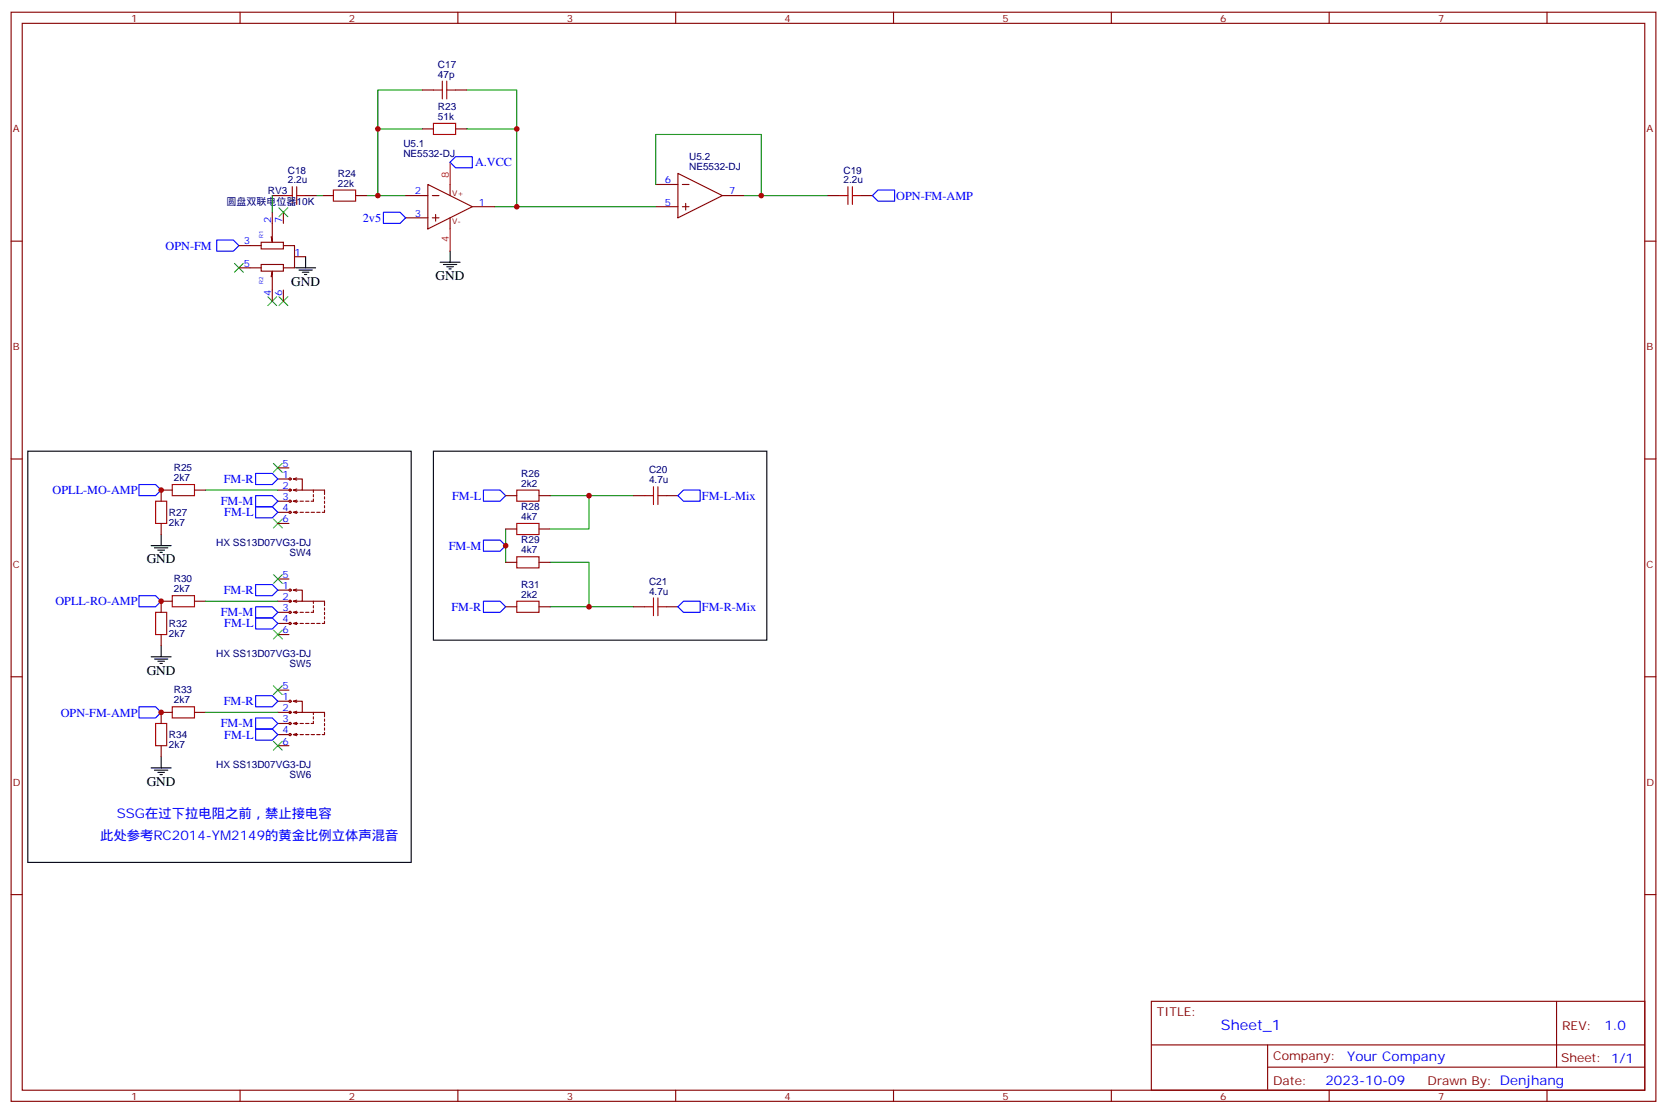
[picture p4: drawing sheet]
<svg xmlns="http://www.w3.org/2000/svg" width="529mm" height="353mm" viewBox="0 0 529 353" stroke-linecap="round" stroke-linejoin="round" font-family="sans-serif">
<g fill="none" stroke="#870000" stroke-width=".35">
<path d="M3.5 3.9h522.1v345.7h-522.1zM7.1 7.4h515v338.7h-515zM76.2 3.9v3.5M145.3 3.9v3.5M214.5 3.9v3.5M283.6 3.9v3.5M352.8 3.9v3.5M421.9 3.9v3.5M491.1 3.9v3.5M134.1 28.6h3.5M144.6 28.6h3.6M134.1 40.9h3.5"/>
<path d="M135.8 58.6l14.1 7-14.1 7.1zM142.9 58.6v3.5M144.6 40.9h3.6M208.1 58.6h7.1M215.2 55l14.1 7.1-14.1 7zM216.6 58.6h2.1M3.5 76.6h3.6M75.8 78h7.1M82.9 76.9h7.1v2.1h-7.1zM86.4 67.4v9.5l-.3-1.8M86.4 62.1h3.6M90 78h3.5v7h-3.5"/>
<path d="M90 67.4v3.5M97 62.1h3.5M102.3 62.1h3.5M112.9 62.1h3.5M128.8 62.1h7M128.8 69.1h7M137.2 62.1h2.1M137.2 69.1h2.1M138.3 68.1v2.1M142.9 69.1v3.6M149.9 65.6h7.1M208.1 65.6h7.1"/>
<path d="M216.6 65.6h2.1M217.7 64.6v2.1M229.3 62.1h7.1M262.8 62.1h3.5M273.4 62.1h3.5M522.1 76.6h3.5M75.8 85h7.1M82.9 84h7.1v2.1h-7.1zM86.1 87.8l.3-1.7v9.5M90 92.1v3.5M93.5 81.5h3.5M3.5 145.7h3.6"/>
<path d="M54.7 155.6h-3.5v3.5M61.7 155.6h3.6M88.2 148.5h3.5M88.2 159.1h3.5M88.2 155.6h4.2M88.2 152h3.5M93.1 152h2.9v3.6h-2.9M93.1 159.1l1.1 .4M93.1 155.6l1.1 .3M93.1 152l1.1 .4M93.1 159.1h1.4M94.2 158.7l-1.1 .4"/>
<path d="M94.2 155.2l-1.1 .4M94.2 151.7l-1.1 .3M95.2 159.1h1.1M96 155.6h7v1.4M97 159.1h1.1M99.5 155.6v.7M99.5 157v.7M99.5 158.4v.7h-.7M103 157.7v.7M103 159.1v.7M160.5 157.3h3.5M171.1 157.3h3.5"/>
<path d="M201.1 157.3h3.5M211.7 157.3h3.5M522.1 145.7h3.5M51.2 166.2v3.5M88.2 162.6h3.5M88.2 166.2h3.5M93.1 162.6h1.4M93.1 162.6l1.1 .4M94.2 162.3l-1.1 .3M95.2 162.6h1.1M97 162.6h1.1M98.8 162.6h1"/>
<path d="M100.5 162.6h1.1M103 160.5v.7M103 161.9v.7h-.7M160.5 167.9h3.5M160.5 178.5h3.5M171.1 167.9h3.5M171.1 178.5h3.5M54.7 190.9h-3.5v3.5M61.7 190.9h3.6M88.2 183.8h3.5M88.2 197.9h3.5M88.2 194.4h3.5"/>
<path d="M88.2 190.9h4.2M88.2 187.3h3.5M93.1 187.3h2.9v3.6h-2.9M93.1 197.9h1.4M93.1 194.4l1.1 .3M93.1 190.9l1.1 .3M93.1 187.3l1.1 .4M93.1 194.4h1.4M93.1 197.9l1.1 .4M94.2 194l-1.1 .4M94.2 190.5l-1.1 .4M94.2 187l-1.1 .3"/>
<path d="M94.2 197.6l-1.1 .3M95.2 197.9h1.1M95.2 194.4h1.1M96 190.9h7v1.4M97 197.9h1.1M97 194.4h1.1M98.8 197.9h1M99.5 190.9v.7M99.5 192.3v.7M99.5 193.7v.7h-.7M100.5 197.9h1.1M103 193v.7"/>
<path d="M103 194.4v.7M103 195.8v.7M103 197.2v.7h-.7M160.5 192.6h3.5M171.1 192.6h3.5M201.1 192.6h3.5M211.7 192.6h3.5M3.5 214.8h3.6M51.2 201.4v3.6M88.2 219.1h3.5M88.2 201.4h3.5M522.1 214.8h3.5"/>
<path d="M51.2 236.7v3.5M54.7 226.1h-3.5v3.6M61.7 226.1h3.6M88.2 233.2h3.5M88.2 229.7h3.5M88.2 226.1h4.2M88.2 222.6h3.5M88.2 236.7h3.5M93.1 222.6h2.9v3.5h-2.9M93.1 233.2h1.4M93.1 229.7l1.1 .3M93.1 226.1l1.1 .4"/>
<path d="M93.1 222.6l1.1 .4M93.1 229.7h1.4M93.1 233.2l1.1 .3M94.2 229.3l-1.1 .4M94.2 225.8l-1.1 .3M94.2 222.2l-1.1 .4M94.2 232.8l-1.1 .4M95.2 233.2h1.1M95.2 229.7h1.1M96 226.1h7v1.4M97 233.2h1.1M97 229.7h1.1"/>
<path d="M98.8 233.2h1M99.5 229v.7h-.7M99.5 226.1v.7M99.5 227.5v.7M100.5 233.2h1.1M103 232.5v.7h-.7M103 228.2v.8M103 229.7v.7M103 231.1v.7M3.5 284h3.6M522.1 284h3.5M365.5 317.9h156.6v28.2h-156.6z"/>
<path d="M494.1 317.9v20.9M365.5 331.7h156.5M402.4 338.8h119.6M402.4 331.7v14.1M76.2 346.1v3.5M145.3 346.1v3.5M214.5 346.1v3.5M283.6 346.1v3.5M352.8 346.1v3.5M421.9 346.1v3.5M491.1 346.1v3.5"/>
<circle cx="92.1" cy="159.1" r=".35"/>
<circle cx="92.1" cy="155.6" r=".35"/>
<circle cx="92.1" cy="152" r=".35"/>
<circle cx="92.1" cy="162.6" r=".35"/>
<circle cx="92.1" cy="194.4" r=".35"/>
<circle cx="92.1" cy="197.9" r=".35"/>
<circle cx="92.1" cy="187.3" r=".35"/>
<circle cx="92.1" cy="190.9" r=".35"/>
<circle cx="92.1" cy="229.7" r=".35"/>
<circle cx="92.1" cy="226.1" r=".35"/>
<circle cx="92.1" cy="222.6" r=".35"/>
<circle cx="92.1" cy="233.2" r=".35"/>
</g>
<g fill="none" stroke="#00f" stroke-width=".35">
<path d="M142.9 51.5l1.7-1.8h5.3v3.6h-5.3zM68.8 76.2h5.3l1.7 1.8-1.7 1.7h-5.3zM121.7 67.4h5.3l1.8 1.7-1.8 1.8h-5.3zM278.7 60.3h5.3v3.6h-5.3l-1.8-1.8zM44.1 153.8h5.3l1.8 1.8-1.8 1.7h-5.3zM81.1 150.3h5.3l1.8 1.7-1.8 1.8h-5.3zM81.1 157.3h5.3l1.8 1.8-1.8 1.8h-5.3zM153.5 155.6h5.2l1.8 1.7-1.8 1.8h-5.2zM215.2 157.3l1.8-1.7h5.2v3.5h-5.2zM81.1 160.9h5.3l1.8 1.7-1.8 1.8h-5.3zM153.5 171.4h5.2l1.8 1.8-1.8 1.8h-5.2zM44.1 189.1h5.3l1.8 1.8-1.8 1.7h-5.3z"/>
<path d="M81.1 185.6h5.3l1.8 1.7-1.8 1.8h-5.3zM81.1 192.6h5.3l1.8 1.8-1.8 1.7h-5.3zM81.1 196.1h5.3l1.8 1.8-1.8 1.8h-5.3zM153.5 190.9h5.2l1.8 1.7-1.8 1.8h-5.2zM215.2 192.6l1.8-1.7h5.2v3.5h-5.2zM44.1 224.4h5.3l1.8 1.7-1.8 1.8h-5.3zM81.1 220.8h5.3l1.8 1.8-1.8 1.8h-5.3zM81.1 227.9h5.3l1.8 1.8-1.8 1.7h-5.3zM81.1 231.4h5.3l1.8 1.8-1.8 1.7h-5.3z"/>
</g>
<g fill="none" stroke="#a10000" stroke-width=".35">
<path d="M137.6 39.2h7v3.5h-7zM137.6 28.6h2.8M140.4 25.8v5.6M141.8 28.6h2.8M141.8 25.8v5.6M92.8 59.3v5.6M94.2 59.3v5.6M269.2 59.3v5.6M270.6 59.3v5.6M90 62.1h2.8M94.2 62.1h2.8M105.8 60.3h7.1v3.6h-7.1z"/>
<path d="M266.3 62.1h2.9M270.6 62.1h2.8M49.4 159.1h3.5v7.1h-3.5zM54.7 153.8h7v3.5h-7zM164 155.6h7.1v3.5h-7.1zM204.6 157.3h2.8M207.4 154.5v5.7M208.8 154.5v5.7M208.8 157.3h2.9M164 166.2h7.1v3.5h-7.1zM164 176.7h7.1v3.6h-7.1zM49.4 194.4h3.5v7h-3.5z"/>
<path d="M54.7 189.1h7v3.5h-7zM164 190.9h7.1v3.5h-7.1zM204.6 192.6h2.8M207.4 189.8v5.6M208.8 192.6h2.9M208.8 189.8v5.6M49.4 229.7h3.5v7h-3.5zM54.7 224.4h7v3.5h-7z"/>
</g>
<g fill="none" stroke="#008700" stroke-width=".35">
<path d="M134.1 28.6h-14.2v12.3M148.2 28.6h15.8v12.3M134.1 40.9h-14.2v21.2M148.2 40.9h15.8v24.7h-7M208.1 58.6v-15.9h33.6v19.4h-5.3M86.4 62.1v5.3M100.5 62.1h1.8M116.4 62.1h12.4M164 65.6h44.1M241.7 62.1h21.1M65.3 155.6h22.9M174.6 157.3h26.5"/>
<path d="M187 157.3v10.6h-12.4M160.5 167.9v10.6M174.6 178.5h12.4v14.1M65.3 190.9h22.9M174.6 192.6h26.5M65.3 226.1h22.9"/>
</g>
<g fill="none" stroke="#000" stroke-width=".35">
<path d="M142.9 79.7v3.6M93.8 85h6.4M94.9 85.7h4.2M96 86.4h2.1M96.7 87.1h.7M97 81.5v3.5M139.7 83.3h6.3M140.8 84h4.2M141.8 84.7h2.1M142.5 85.4h.7M8.8 143.2h121.7v130.6h-121.7zM137.6 143.2h105.8v60h-105.8z"/>
<path d="M48 173.2h6.3M49 173.9h4.3M50.1 174.6h2.1M50.8 175.3h.7M51.2 169.7v3.5M48 208.5h6.3M49 209.2h4.3M50.1 209.9h2.1M50.8 210.6h.7M51.2 205v3.5M48 243.8h6.3M49 244.5h4.3"/>
<path d="M50.1 245.2h2.1M50.8 245.9h.7M51.2 240.2v3.6"/>
</g>
<g fill="none" stroke="#3c3" stroke-width=".35">
<path d="M88.5 66l2.9 2.8M91.4 66l-2.9 2.8M74.4 83.6l2.9 2.8M77.3 83.6l-2.9 2.8M85 94.2l2.8 2.8M87.8 94.2l-2.8 2.8M88.5 94.2l2.9 2.8M91.4 94.2l-2.9 2.8M86.8 147.1l2.8 2.8M89.6 147.1l-2.8 2.8M86.8 164.7l2.8 2.9M89.6 164.7l-2.8 2.9"/>
<path d="M86.8 182.4l2.8 2.8M89.6 182.4l-2.8 2.8M86.8 217.7l2.8 2.8M86.8 200l2.8 2.8M89.6 217.7l-2.8 2.8M89.6 200l-2.8 2.8M86.8 235.3l2.8 2.8M89.6 235.3l-2.8 2.8"/>
</g>
<path d="M142.9 51.5v7.1M142.9 72.7v7" fill="none" stroke="#f00" stroke-width=".35"/>
<g fill="#c00">
<circle cx="164" cy="40.9" r=".88"/>
<circle cx="119.9" cy="40.9" r=".88"/>
<circle cx="119.9" cy="62.1" r=".88"/>
<circle cx="187" cy="157.3" r=".88"/>
<circle cx="187" cy="192.6" r=".88"/>
<circle cx="160.5" cy="173.2" r=".88"/>
<circle cx="241.7" cy="62.1" r=".88"/>
<circle cx="164" cy="65.6" r=".88"/>
<circle cx="51.2" cy="155.6" r=".88"/>
<circle cx="51.2" cy="190.9" r=".88"/>
<circle cx="51.2" cy="226.1" r=".88"/>
</g>
<text font-size="4.6" fill="#00f" x="387.6" y="326.9">Sheet_1</text>
<g font-size="4.2">
<text x="138.3" y="88.9">GND</text>
<text x="92.4" y="90.7">GND</text>
<text x="46.6" y="178.9">GND</text>
<text x="46.6" y="214.1">GND</text>
<text x="46.6" y="249.4">GND</text>
</g>
<g font-size="4.2" fill="#00f">
<text x="37" y="259.6">SSG在过下拉电阻之前，禁止接电容</text>
<text x="31.7" y="266.7">此处参考RC2014-YM2149的黄金比例立体声混音</text>
<text x="509.3" y="327.1">1.0</text>
<text x="427.7" y="336.7">Your Company</text>
<text x="420.7" y="344.5">2023-10-09</text>
</g>
<g font-size="3.9" fill="#00f">
<text x="150.8" y="52.7">A.VCC</text>
<text x="284.5" y="63.5">OPN-FM-AMP</text>
<text x="115.2" y="70.4">2v5</text>
<text x="52.6" y="79.3">OPN-FM</text>
<text x="71" y="153.3">FM-R</text>
<text x="16.7" y="156.8">OPLL-MO-AMP</text>
<text x="70.1" y="160.4">FM-M</text>
<text x="143.5" y="158.6">FM-L</text>
<text x="222.8" y="158.7">FM-L-Mix</text>
<text x="71.2" y="163.9">FM-L</text>
<text x="142.4" y="174.5">FM-M</text>
<text x="71" y="188.6">FM-R</text>
<text x="17.6" y="192.1">OPLL-RO-AMP</text>
<text x="70.1" y="195.7">FM-M</text>
<text x="143.3" y="193.9">FM-R</text>
<text x="222.8" y="194">FM-R-Mix</text>
<text x="71.2" y="199.2">FM-L</text>
<text x="19.3" y="227.5">OPN-FM-AMP</text>
<text x="71" y="223.9">FM-R</text>
<text x="70.1" y="230.9">FM-M</text>
<text x="71.2" y="234.5">FM-L</text>
</g>
<g font-size="3.9" fill="#800">
<text x="367.2" y="322.4">TITLE:</text>
<text x="495.9" y="327.1">REV:</text>
<text x="404.1" y="336.6">Company:</text>
<text x="495.5" y="337.3">Sheet: 1/1</text>
<text x="404.1" y="344.3">Date:</text>
<text x="453.2" y="344.4">Drawn By: Denjhang</text>
</g>
<g font-size="3.2" fill="#800">
<text x="41.6" y="6.9">1</text>
<text x="110.8" y="6.9">2</text>
<text x="179.9" y="6.9">3</text>
<text x="249.1" y="6.9">4</text>
<text x="318.2" y="6.9">5</text>
<text x="387.3" y="6.9">6</text>
<text x="456.5" y="6.9">7</text>
<text x="4.1" y="42">A</text>
<text x="522.6" y="42">A</text>
<text x="4.1" y="111.1">B</text>
<text x="522.6" y="111.1">B</text>
<text x="4.1" y="180.3">C</text>
<text x="522.6" y="180.3">C</text>
<text x="4.1" y="249.4">D</text>
<text x="522.6" y="249.4">D</text>
<text x="41.6" y="349.1">1</text>
<text x="110.8" y="349.1">2</text>
<text x="179.9" y="349.1">3</text>
<text x="249.1" y="349.1">4</text>
<text x="318.2" y="349.1">5</text>
<text x="387.3" y="349.1">6</text>
<text x="456.5" y="349.1">7</text>
</g>
<g font-size="3.2" fill="#000080">
<text x="139" y="21.5">C17</text>
<text x="139" y="24.7">47p</text>
<text x="139" y="34.9">R23</text>
<text x="139" y="38.1">51k</text>
<text x="128.1" y="46.5">U5.1</text>
<text x="128.1" y="49.7">NE5532-DJ</text>
<text x="218.8" y="53.9">NE5532-DJ</text>
<text x="218.8" y="50.7">U5.2</text>
<text x="91.4" y="58.2">2.2u</text>
<text x="91.4" y="55.1">C18</text>
<text x="107.3" y="59.3">22k</text>
<text x="107.3" y="56">R24</text>
<text x="267.8" y="58.2">2.2u</text>
<text x="267.8" y="55.1">C19</text>
<text x="71.9" y="65">圆盘双联电位器10K</text>
<text x="85" y="61.5">RV3</text>
<text x="55.2" y="149.6">R25</text>
<text x="55.2" y="152.8">2k7</text>
<text x="165.5" y="154.5">2k2</text>
<text x="165.5" y="151.3">R26</text>
<text x="206" y="153.5">4.7u</text>
<text x="206" y="150.3">C20</text>
<text x="165.5" y="161.9">R28</text>
<text x="53.6" y="167">2k7</text>
<text x="53.6" y="163.8">R27</text>
<text x="165.5" y="165.1">4k7</text>
<text x="68.6" y="173.4">HX SS13D07VG3-DJ</text>
<text x="165.5" y="172.5">R29</text>
<text x="91.9" y="176.6">SW4</text>
<text x="165.5" y="175.7">4k7</text>
<text x="55.2" y="184.9">R30</text>
<text x="206" y="185.6">C21</text>
<text x="55.2" y="188">2k7</text>
<text x="165.5" y="189.8">2k2</text>
<text x="165.5" y="186.6">R31</text>
<text x="206" y="188.7">4.7u</text>
<text x="53.6" y="202.2">2k7</text>
<text x="53.6" y="199.1">R32</text>
<text x="68.6" y="208.7">HX SS13D07VG3-DJ</text>
<text x="91.9" y="211.8">SW5</text>
<text x="55.2" y="220.1">R33</text>
<text x="55.2" y="223.3">2k7</text>
<text x="53.6" y="237.5">2k7</text>
<text x="53.6" y="234.3">R34</text>
<text x="68.6" y="243.9">HX SS13D07VG3-DJ</text>
<text x="91.9" y="247.1">SW6</text>
</g>
<g font-size="3.2" fill="#f00">
<text x="142.5" y="56.4" transform="rotate(-90 142.5 56.4)">8</text>
<text x="142.5" y="76.8" transform="rotate(-90 142.5 76.8)">4</text>
</g>
<g font-size="3.2" fill="#00f">
<text x="211.1" y="58.2">6</text>
<text x="131.7" y="61.7">2</text>
<text x="152" y="65.3">1</text>
<text x="211.1" y="65.3">5</text>
<text x="231.4" y="61.7">7</text>
<text x="86.1" y="70.9" transform="rotate(-90 86.1 70.9)">2</text>
<text x="89.6" y="70.9" transform="rotate(-90 89.6 70.9)">7</text>
<text x="131.7" y="68.8">3</text>
<text x="77.4" y="77.6">3</text>
<text x="93.5" y="81.1">1</text>
<text x="77.4" y="84.7">5</text>
<text x="86.1" y="94.1" transform="rotate(-90 86.1 94.1)">4</text>
<text x="89.6" y="94.1" transform="rotate(-90 89.6 94.1)">6</text>
<text x="89.7" y="148.2">5</text>
<text x="89.7" y="155.2">2</text>
<text x="89.7" y="151.7">1</text>
<text x="89.7" y="158.7">3</text>
<text x="89.7" y="162.3">4</text>
<text x="89.7" y="165.8">6</text>
<text x="89.7" y="183.4">5</text>
<text x="89.7" y="190.5">2</text>
<text x="89.7" y="187">1</text>
<text x="89.7" y="197.6">4</text>
<text x="89.7" y="194">3</text>
<text x="89.7" y="201.1">6</text>
<text x="89.7" y="218.7">5</text>
<text x="89.7" y="225.8">2</text>
<text x="89.7" y="222.2">1</text>
<text x="89.7" y="232.8">4</text>
<text x="89.7" y="229.3">3</text>
<text x="89.7" y="236.4">6</text>
</g>
<g font-size="2.5" fill="#800">
<text x="143.6" y="62.1">V+</text>
<text x="143.6" y="71.3">V-</text>
</g>
<g font-size="1.8" fill="#00f">
<text x="83.6" y="75.5" transform="rotate(-90 83.6 75.5)">R1</text>
<text x="83.6" y="90" transform="rotate(-90 83.6 90)">R2</text>
</g>
</svg>
